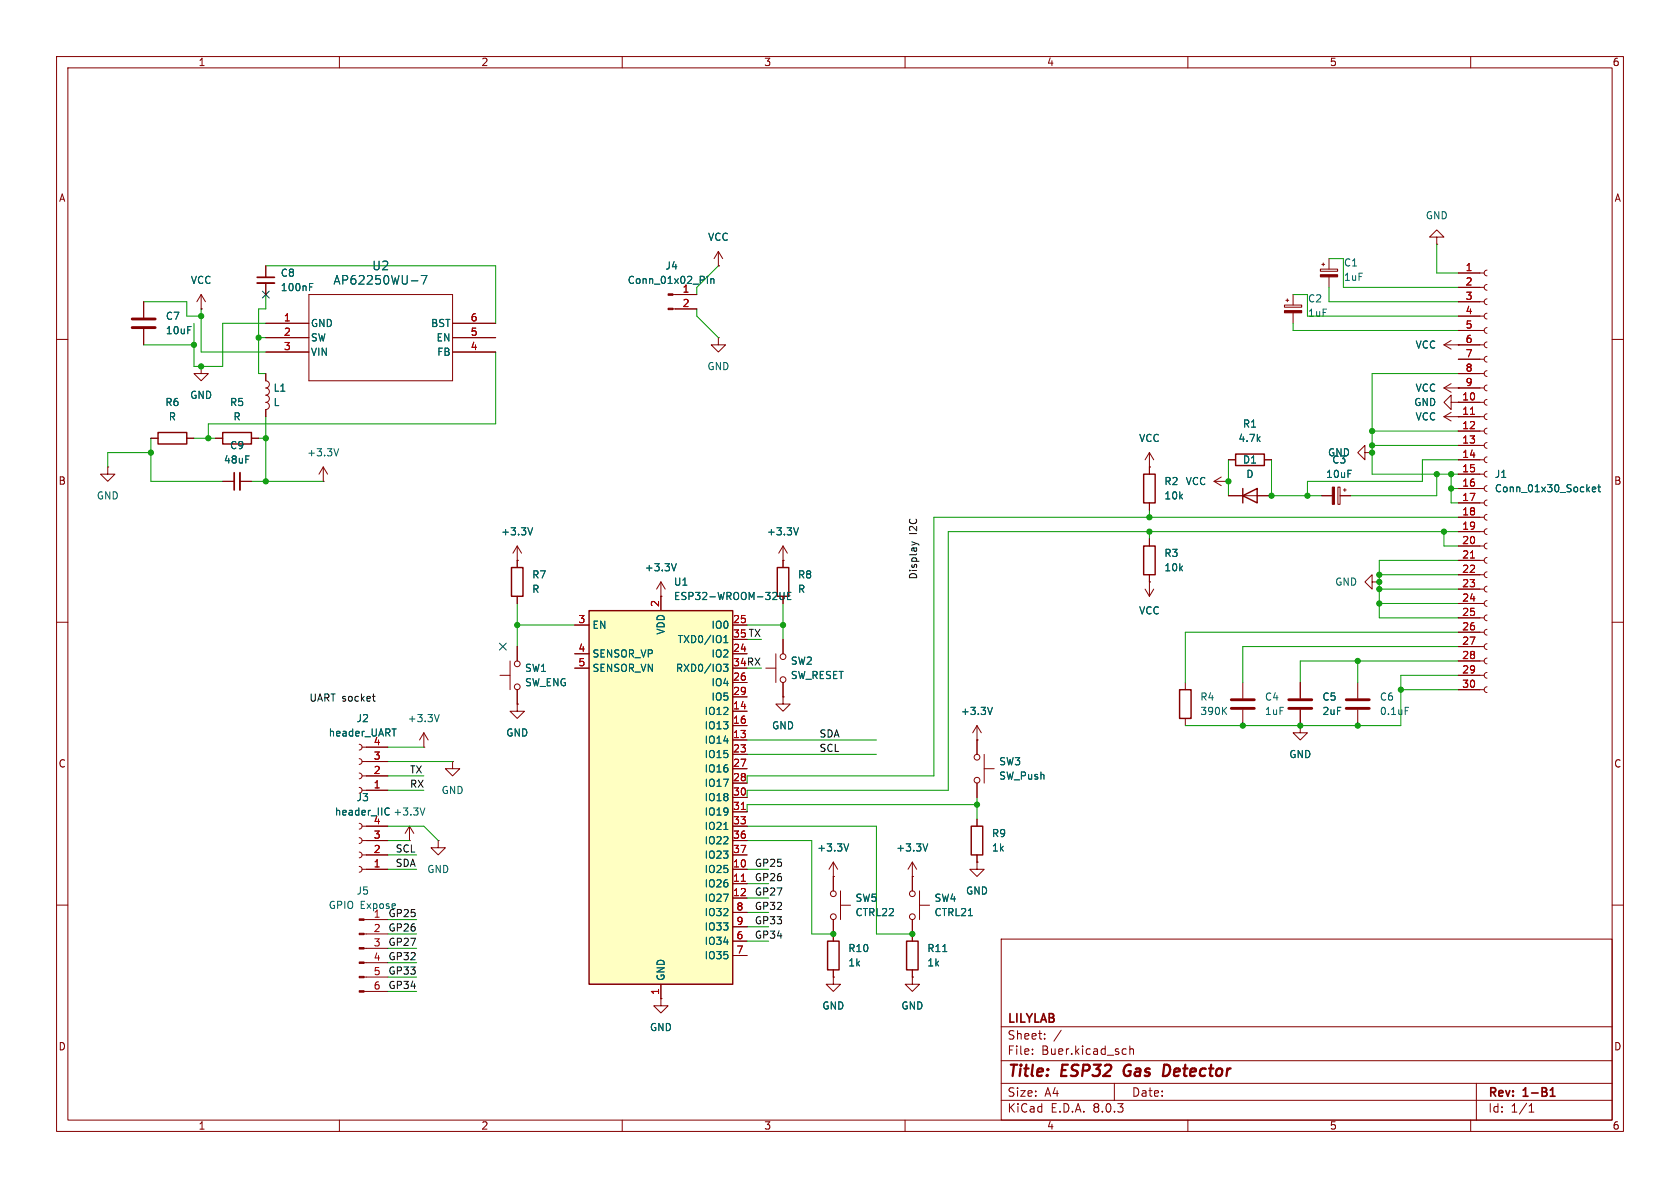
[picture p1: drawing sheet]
<svg xmlns="http://www.w3.org/2000/svg" width="297mm" height="210mm" viewBox="0 0 297 210" stroke-linecap="round" stroke-linejoin="round" font-family="sans-serif">
<g fill="none" stroke="#840000" stroke-width=".18">
<path d="M10 10h277v190h-277zM12 12h273v186h-273zM60 10v2M110 10v2M160 10v2M210 10v2M260 10v2M10 60h2M47 47v2M47 50v2.1M47 57.2h7.6M47 59.7h7.6"/>
<path d="M54.6 52.1h25.4v15.2h-25.4zM80 57.2h7.6M80 59.7h7.6M233.4 47.6h3.1v.4h-3.1zM233.7 46.7h.5M233.9 46.5v.5M234.9 45.7v1.9M234.9 48.9v1.9M257.8 58.4h4.6M257.8 55.9h4.6M257.8 53.3h4.6M257.8 50.8h4.6"/>
<path d="M257.8 48.3h4.6M262.9 57.9l-.4 .2-.1 .3 .1 .4 .4 .1M262.9 55.4l-.4 .1-.1 .4 .1 .3 .4 .2M262.9 52.8l-.4 .2-.1 .3 .1 .4 .4 .1M262.9 50.3l-.4 .1-.1 .4 .1 .4 .4 .1M262.9 47.8l-.4 .1-.1 .4 .1 .3 .4 .2M285 60h2M26.7 77.5h1.2M33 77.5h1.3M38.1 77.5h1.3M44.4 77.5h1.3M47 69.9a.64 .64 0 0 1 .6 .6 .64 .64 0 0 1-.6 .6 .63 .63 0 0 1 .6 .7 .63 .63 0 0 1-.6 .6v1.3"/>
<path d="M47 66v1.3a.64 .64 0 0 1 .6 .7 .64 .64 0 0 1-.6 .6 .63 .63 0 0 1 .6 .6 .63 .63 0 0 1-.6 .7M47 62.2h7.6M80 62.2h7.6M255.3 61l1.2 .7M255.3 61h7.1M255.3 73.7h7.1M255.3 68.6h7.1M255.3 68.6l1.2 .7M255.3 73.7l1.2 .7M256.5 60.2l-1.2 .8M256.5 67.8l-1.2 .8M256.5 72.9l-1.2 .8"/>
<path d="M257.8 61h.1M257.8 68.6h.1M257.8 73.7h.1M257.8 78.7h4.6M257.8 76.2h4.6M257.8 71.1h4.6M257.8 66h4.6M257.8 63.5h4.6M262.9 78.2l-.4 .2-.1 .3 .1 .4 .4 .1M262.9 75.7l-.4 .1-.1 .4 .1 .4 .4 .1M262.9 73.2l-.4 .1-.1 .4 .1 .3 .4 .2M262.9 70.6l-.4 .2-.1 .3 .1 .4 .4 .1"/>
<path d="M262.9 68.1l-.4 .1-.1 .4 .1 .3 .4 .2M262.9 65.5l-.4 .2-.1 .3 .1 .4 .4 .1M262.9 63l-.4 .1-.1 .4 .1 .4 .4 .1M262.9 60.5l-.4 .1-.1 .4 .1 .3 .4 .2M19 82.6v1.2h1.3l-1.3 1.3-1.2-1.3h1.2M19 82.6h.1M39.4 85.1h2M42.4 85.1h2M57.1 85.1h.1M57.1 82.6l-.7 1.2M57.1 82.6v2.5M57.1 82.6l.8 1.2"/>
<path d="M217.2 87.6h7.6M257.8 99.1h4.6M257.8 96.5h4.6M257.8 94h4.6M257.8 91.4h4.6M257.8 88.9h4.6M257.8 86.4h4.6M257.8 83.8h4.6M257.8 81.3h4.6M262.9 98.6l-.4 .1-.1 .4 .1 .3 .4 .2M262.9 96l-.4 .2-.1 .3 .1 .4 .4 .1M262.9 93.5l-.4 .1-.1 .4 .1 .3 .4 .2"/>
<path d="M262.9 90.9l-.4 .2-.1 .3 .1 .4 .4 .1M262.9 88.4l-.4 .1-.1 .4 .1 .4 .4 .1M262.9 85.9l-.4 .1-.1 .4 .1 .3 .4 .2M262.9 83.3l-.4 .2-.1 .3 .1 .4 .4 .1M262.9 80.8l-.4 .1-.1 .4 .1 .3 .4 .2M10 110h2M116.8 105.4h.1M116.8 102.9l-.7 1.2M116.8 102.9v2.5M116.8 102.9l.8 1.2M135.4 118.1h1.8M137.2 115.6v5.1"/>
<path d="M138.4 113v2.6M257.8 119.4h4.6M257.8 116.8h4.6M257.8 114.3h4.6M257.8 111.8h4.6M257.8 109.2h4.6M257.8 106.7h4.6M257.8 104.1h4.6M257.8 101.6h4.6M262.9 118.9l-.4 .1-.1 .4 .1 .3 .4 .2M262.9 116.3l-.4 .2-.1 .3 .1 .4 .4 .1M262.9 113.8l-.4 .1-.1 .4 .1 .4 .4 .1"/>
<path d="M262.9 111.3l-.4 .1-.1 .4 .1 .3 .4 .2M262.9 108.7l-.4 .2-.1 .3 .1 .4 .4 .1M262.9 106.2l-.4 .1-.1 .4 .1 .3 .4 .2M262.9 103.6l-.4 .2-.1 .3 .1 .4 .4 .1M262.9 101.1l-.4 .1-.1 .4 .1 .4 .4 .1M285 110h2M138.4 123.2v1.3h1.3l-1.3 1.2-1.2-1.2h1.2M138.4 123.2h.1M138.4 120.7v2.5M257.8 121.9h4.6M262.9 121.4l-.4 .2-.1 .3 .1 .4 .4 .1M10 160h2"/>
<path d="M285 160h2M116.8 176.5v1.3h1.3l-1.3 1.3-1.2-1.3h1.2M116.8 176.5h.1M147.3 172.7v1.3h1.3l-1.3 1.3-1.3-1.3h1.3M147.3 172.7h.1M161.3 172.7v1.3h1.3l-1.3 1.3-1.3-1.3h1.3M161.3 172.7h.1M177 166h108v32h-108zM60 198v2M110 198v2M160 198v2M177 194.5h108"/>
<path d="M177 191.5h108M177 187.5h108M177 181.5h108M182.5 186.3v.1M182.5 185.5v.1M184.7 183.6v.1M184.7 182.8v.1M187.6 182.1l-1.3 2M197 191.5v3M199 185.4l.1 .1M199.1 186.3l-.1 .1M199.7 184.9v1.5"/>
<path d="M199.7 185.5l.3-.1 .3 .1 .1 .9M210 198v2M260 198v2M261 191.5v6.5M270.3 196.6h.9M270.3 195.5l.4-.4v1.5"/>
<circle cx="138.4" cy="116.1" r=".51"/>
<circle cx="138.4" cy="120.1" r=".51"/>
</g>
<path d="M45.5 49h3M41.4 83.6v3M274.1 193.8h.8M274.2 192.6l.3-.3v1.5" fill="none" stroke="#840000" stroke-width=".3"/>
<path d="M198.9 188.5a1.27 1.27 0 0 0 0 1.6M206.6 188.3l-.8-.1-.2 2h.5l.5-.3" fill="none" stroke="#840000" stroke-width=".4"/>
<path d="M260 73.2h.7M260 98.6h.7" fill="none" stroke="#a90000" stroke-width=".18"/>
<path d="M54.7 50.7h.4M54.7 50.1h.6M72.7 49.6h1.2M74.5 48.7h1l-.7 1.5M59.9 79.3l-.5 1.3M119.6 99.6l-.5 1.3M281.5 86.5l.6-.1v-.2l-.4-.1-.2 .2 .1 .6h.5M282.5 86.1h.5M282.7 85.7v1.1l.3 .1" fill="none" stroke="#006464" stroke-width=".18"/>
<path d="M45.5 50h3M42.4 83.6v3" fill="none" stroke="#840000" stroke-width=".33"/>
<path d="M27.9 76.5h5.1v2h-5.1zM39.4 76.5h5v2h-5zM219.7 87.6l2.5-1.2v2.5zM219.7 86.4v2.5" fill="none" stroke="#840000" stroke-width=".25"/>
<path d="M233.4 48.6h3.1v.3h-3.1z" fill="#840000" stroke="#840000" stroke-width=".18"/>
<path d="M104.1 108h25.4v66h-25.4z" fill="#ffffc2"/>
<path d="M202.2 96.5h2v5.1h-2zM202.2 83.8h2v5.1h-2zM218.4 80.3h5.1v2h-5.1zM90.4 100.3h2.1v5.1h-2.1zM104.1 108h25.4v66h-25.4zM137.4 100.3h2v5.1h-2zM208.5 121.9h2.1v5.1h-2.1zM171.7 146.1h2v5h-2zM146.3 166.4h2v5.1h-2zM160.3 166.4h2v5.1h-2z" fill="none" stroke="#840000" stroke-width=".25"/>
<g fill="none" stroke="#840000" stroke-width=".18">
<path d="M25.4 53.3v2.8M25.4 58.2v2.8M35.6 54.6h.1M35.6 52.1l-.8 1.2M35.6 52.1v2.5M35.6 52.1l.7 1.2M47 57.2h7.6M47 59.7h7.6M47 47v2M47 50v2.1M80 57.2h7.6M80 59.7h7.6"/>
<path d="M119 54.6h4.2M119 52.1h4.2M127 59.7v1.3h1.3l-1.3 1.2-1.3-1.2h1.3M127 59.7h.1M127 47h.1M127 44.5l-.8 1.2M127 44.5v2.5M127 44.5l.8 1.2M227.1 53.9h3v.4h-3zM227.3 53.1h.5M227.6 52.8v.5M228.6 52.1v1.8"/>
<path d="M228.6 55.3v1.9M254 41.9h-1.3l1.3-1.3 1.3 1.3h-1.3v1.3M254 43.2h.1M257.8 48.3h3.8M257.8 50.8h3.8M257.8 53.3h3.8M257.8 55.9h3.8M257.8 58.4h3.8M26.7 77.5h1.2M33 77.5h1.3M35.6 64.8v1.2h1.2l-1.2 1.3-1.3-1.3h1.3M35.6 64.8h.1"/>
<path d="M38.1 77.5h1.3M44.4 77.5h1.3M47 62.2h7.6M47 66v1.3M47 72.4v1.3M80 62.2h7.6M256.5 71.1v-1.2l-1.2 1.2 1.2 1.3v-1.3h1.3M257.8 71.1h.1M257.8 68.6h.1M257.8 61h.1M257.8 73.7h.1M257.8 71.1h3.8"/>
<path d="M257.8 73.7h3.8M257.8 76.2h3.8M257.8 78.7h3.8M257.8 61h3.8M257.8 63.5h3.8M257.8 66h3.8M257.8 68.6h3.8M39.4 85.1h2M42.4 85.1h2M91.4 99.1h.1M91.4 96.5l-.7 1.3M91.4 96.5v3.8"/>
<path d="M91.4 96.5l.8 1.3M138.4 99.1h.1M138.4 96.5v3.8M138.4 96.5l-.7 1.3M138.4 96.5l.8 1.3M203.2 82.6h.1M203.2 80v3.8M203.2 88.9v1.3M203.2 95.3v1.2M203.2 80l-.8 1.3M203.2 80l.8 1.3M214.6 85.1l1.3 .8"/>
<path d="M214.6 85.1h2.6M215.9 84.3l-1.3 .8M217.2 85.1h.1M217.2 87.6h2.5M217.2 81.3h1.2M222.2 87.6h2.6M223.5 81.3h1.3M233.7 87.6h1.8M236.5 86.1h.4v3.1h-.4zM236.9 87.6h1.9M237.5 86.6h.5M237.7 86.4v.5"/>
<path d="M241.3 80v-1.3l-1.3 1.3 1.3 1.3v-1.3h1.3M242.6 80h.1M257.8 81.3h3.8M257.8 83.8h3.8M257.8 86.4h3.8M257.8 88.9h3.8M257.8 91.4h3.8M257.8 94h3.8M257.8 96.5h3.8M257.8 99.1h3.8M88.4 119.4h1.8M90.2 116.8v5.1"/>
<path d="M91.4 105.4v1.3M91.4 114.3v2.5M101.6 115.6h2.5M101.6 110.5h2.5M101.6 118.1h2.5M116.8 105.4h.1M116.8 105.4v2.6M129.5 115.6h2.6M129.5 110.5h2.6M138.4 105.4v1.3M138.4 113v2.6M202.4 104.1l.8 1.3"/>
<path d="M203.2 102.9h.1M203.2 101.6v3.8M204 104.1l-.8 1.3M242.6 102.9v-1.3l-1.3 1.3 1.3 1.2v-1.2h1.2M243.8 102.9h.1M257.8 119.4h3.8M257.8 101.6h3.8M257.8 104.1h3.8M257.8 106.7h3.8M257.8 109.2h3.8M257.8 111.8h3.8M257.8 114.3h3.8"/>
<path d="M257.8 116.8h3.8M63.5 131.6l.4 .1 .1 .4-.1 .3-.4 .2M63.5 134.1l.4 .2 .1 .3-.1 .4-.4 .1M63.5 136.7l.4 .1 .1 .4-.1 .3-.4 .2M63.5 139.2l.4 .1 .1 .4-.1 .4-.4 .1M64 132.1h4.6M64 134.6h4.6M64 137.2h4.6M64 139.7h4.6M74.9 132.1h.1M74.9 129.5l-.7 1.3M74.9 129.5v2.6"/>
<path d="M74.9 129.5l.8 1.3M80 134.6v1.3h1.3l-1.3 1.3-1.3-1.3h1.3M80 134.6h.1M91.4 124.5v1.2h1.3l-1.3 1.3-1.2-1.3h1.2M91.4 124.5h.1M91.4 121.9v2.6M129.5 130.8h2.6M129.5 125.7h2.6M129.5 128.3h2.6M129.5 133.4h2.6M129.5 120.7h2.6M129.5 135.9h2.6"/>
<path d="M129.5 138.4h2.6M129.5 123.2h2.6M138.4 123.2h.1M138.4 120.7v2.5M172.7 130.8h.1M172.7 128.3v5.1M172.7 138.4v2.6M172.7 128.3l-.7 1.2M172.7 128.3l.8 1.2M174 135.9h1.8M174 133.4v5M209.5 120.7v1.2"/>
<path d="M209.5 127v1.3M219.7 120.7v2.7M219.7 125.5v2.8M229.9 128.3v1.2h1.2l-1.2 1.3-1.3-1.3h1.3M229.9 128.3h.1M229.9 120.7v2.7M229.9 125.5v2.8M240 120.7v2.7M240 125.5v2.8M257.8 121.9h3.8M63.5 145.5l.4 .2 .1 .4-.1 .3-.4 .2M63.5 148.1l.4 .1 .1 .4-.1 .3-.4 .2"/>
<path d="M63.5 150.6l.4 .2 .1 .3-.1 .4-.4 .1M63.5 153.2l.4 .1 .1 .4-.1 .3-.4 .2M64 153.7h4.6M64 146.1h4.6M64 148.6h4.6M64 151.1h4.6M72.4 148.6h.1M72.4 146.1l-.8 1.2M72.4 146.1v2.5M72.4 146.1l.8 1.2M77.5 148.6v1.3h1.2l-1.2 1.2-1.3-1.2h1.3M77.5 148.6h.1"/>
<path d="M129.5 153.7h2.6M129.5 156.2h2.6M129.5 158.8h2.6M129.5 141h2.6M129.5 143.5h2.6M129.5 146.1h2.6M129.5 148.6h2.6M129.5 151.1h2.6M147.3 154.9h.1M147.3 152.4l-.7 1.3M147.3 152.4v5.1M147.3 152.4l.8 1.3"/>
<path d="M148.6 157.5v5.1M161.3 154.9h.1M161.3 152.4l-.8 1.3M161.3 152.4v5.1M161.3 152.4l.8 1.3M162.6 157.5v5.1M172.7 152.4v1.3h1.3l-1.3 1.2-1.3-1.2h1.3M172.7 152.4h.1M172.7 144.8v1.3M172.7 151.1v1.3M64.4 175.3h4.2M64.4 172.7h4.2"/>
<path d="M64.4 170.2h4.2M64.4 167.6h4.2M64.4 165.1h4.2M64.4 162.6h4.2M116.8 176.5h.1M116.8 174v2.5M129.5 166.4h2.6M129.5 168.9h2.6M129.5 161.3h2.6M129.5 163.8h2.6M147.3 172.7h.1M147.3 162.6v3.8"/>
<path d="M147.3 171.5v1.2M148.6 160h1.8M161.3 172.7h.1M161.3 162.6v3.8M161.3 171.5v1.2M162.6 160h1.7"/>
<circle cx="91.4" cy="117.3" r=".51"/>
<circle cx="91.4" cy="121.4" r=".51"/>
<circle cx="172.7" cy="133.9" r=".51"/>
<circle cx="172.7" cy="137.9" r=".51"/>
<circle cx="147.3" cy="158" r=".51"/>
<circle cx="161.3" cy="158" r=".51"/>
<circle cx="147.3" cy="162.1" r=".51"/>
<circle cx="161.3" cy="162.1" r=".51"/>
</g>
<path d="M260 73.2h.7M260 98.6h.7M131.1 155.8h.7M131.1 143.1h.7" fill="none" stroke="#a90000" stroke-width=".18"/>
<g fill="none" stroke="#006464" stroke-width=".18">
<path d="M54.7 50.7h.4M54.7 50.1h.6M72.7 49.6h1.2M74.5 48.7h1l-.7 1.5M125.1 48.8v.2M125.1 49.3v.8M125.7 49.3v.8M125.7 49.4l.2-.1h.3v.8M94.2 93.3l-.5 1.3M119.6 99.6l-.5 1.3M141.2 93.3l-.5 1.3M281.5 86.5l.6-.1v-.2l-.4-.1-.2 .2 .1 .6h.5"/>
<path d="M282.5 86.1h.5M282.7 85.7v1.1l.3 .1M127.9 117.4h.8l-.4 .5 .3 .1v.6l-.2 .1-.4-.1M128 113.6h.7M128 112.7l.3-.4v1.3M137.9 104.7v1l.2 .3 .4-.1 .1-.2v-1M139.2 105.3h.4M139.8 104.7h-.6v1.3h.6M69.3 128.8h.7M77.7 126.3l-.5 1.3M175.4 125l-.4 1.3M216.3 125.6l.6 .7"/>
<path d="M216.9 125l-.8 .8M248.4 125h.6M68.3 142.9l.3-.1 .2 .1M68.8 144l-.2 .1-.3-.1M75.1 142.8l-.4 1.3M128 146.6h.7M150 149.2l-.4 1.2M164 149.2l-.4 1.2M166.7 168.2h.7"/>
</g>
<g fill="#840000" stroke="#840000" stroke-width=".18">
<path d="M227.1 54.9h3v.4h-3z"/>
<path d="M235.5 86.1h.4v3.1h-.4z"/>
<path d="M63.5 175.1h.9v.3h-.9z"/>
<path d="M63.5 172.6h.9v.2h-.9z"/>
<path d="M63.5 170.1h.9v.2h-.9z"/>
<path d="M63.5 167.5h.9v.3h-.9z"/>
<path d="M63.5 165h.9v.2h-.9z"/>
<path d="M63.5 162.4h.9v.3h-.9z"/>
<path d="M118.1 54.5h.9v.2h-.9z"/>
<path d="M118.1 51.9h.9v.3h-.9z"/>
</g>
<path d="M23.4 57.9h4M23.4 56.4h4M217.7 125.2h4M217.7 123.7h4M227.8 125.2h4.1M227.8 123.7h4.1M238 125.2h4.1M238 123.7h4.1" fill="none" stroke="#840000" stroke-width=".51"/>
<path d="M161.2 95.8l.8 .3M162 96.1l-.8 .3M162 96.1l.3 .1M65.8 123.1h.5M66.1 123.9h.2" fill="none" stroke="#0f0f0f" stroke-width=".18"/>
<g fill="none" stroke="#009600" stroke-width=".18">
<path d="M25.4 53.3h7.6v2.6h2.6M34.3 57.2v7.6h5.1v-7.6h7.6M35.6 54.6v7.6h11.4M45.7 59.7h1.3M47 52.1v2.5h-1.3v11.4h1.3M47 47h40.6v10.2M123.2 54.6v1.3l3.8 3.8M127 47l-3.8 3.8v1.3M228.6 52.1h2.5v3.8h26.7M228.6 57.2v1.2h29.2M234.9 50.8v2.5h22.9M234.9 45.7h2.6v5.1h20.3"/>
<path d="M254 43.2v5.1h3.8M25.4 61h8.9M26.7 77.5v7.6h12.7M34.3 77.5h3.8M45.7 77.5h1.3M47 73.7v11.4M87.6 62.2v12.7h-50.8v2.6M242.6 78.7h15.2M242.6 76.2h15.2M257.8 66h-15.2v17.8h15.2M26.7 80h-7.7v2.6M44.4 85.1h12.7"/>
<path d="M203.2 90.2v1.2M203.2 94v1.3M217.2 81.3v6.3M224.8 81.3v6.3h8.9M254 83.8v3.8h-15.2M255.3 94v2.5h2.5M256.5 83.8v5.1h1.3M256.5 86.4h1.3M257.8 91.4h-92.7v45.8h-33v1.2M257.8 94h-90.2v45.7h-35.5v1.3M257.8 81.3h-6.3v3.8h-20.4v2.5M257.8 99.1h-14v10.1h14"/>
<path d="M91.4 110.5h10.2M91.4 106.7v7.6M132.1 110.5h6.3M138.4 106.7v6.3M240 116.8v3.9M243.8 104.1h14M243.8 101.6h14M243.8 106.7h14M257.8 119.4h-10.2v8.9h-38.1M257.8 114.3h-38.1v6.4M257.8 111.8h-48.3v8.9M257.8 116.8h-27.9v3.9"/>
<path d="M68.6 137.2h6.3M68.6 139.7h6.3M68.6 134.6h11.4M68.6 132.1h6.3M132.1 130.8h22.8M132.1 133.4h22.8M247.6 121.9h10.2M68.6 146.1h6.3l2.6 2.5M68.6 153.7h5.1M68.6 151.1h5.1M68.6 148.6h3.8M132.1 146.1h22.8v19h6.4"/>
<path d="M132.1 153.7h3.8M132.1 148.6h11.4v16.5h3.8M132.1 158.8h3.8M132.1 156.2h3.8M172.7 142.2h-40.6v1.3M172.7 141v3.8M68.6 162.6h5.1M68.6 167.6h5.1M68.6 170.2h5.1M68.6 172.7h5.1M68.6 175.3h5.1M68.6 165.1h5.1"/>
<path d="M132.1 166.4h3.8M132.1 161.3h3.8M132.1 163.8h3.8"/>
</g>
<path d="M46.4 51.5l1.2 1.2M47.6 51.5l-1.2 1.2M88.3 113.7l1.2 1.2M89.5 113.7l-1.2 1.2" fill="none" stroke="#000084" stroke-width=".18"/>
<g fill="#009600" stroke="#009600" stroke-width=".18">
<circle cx="138.4" cy="110.5" r=".46"/>
<circle cx="91.4" cy="110.5" r=".46"/>
<circle cx="26.7" cy="80" r=".46"/>
<circle cx="36.8" cy="77.5" r=".46"/>
<circle cx="35.6" cy="64.8" r=".46"/>
<circle cx="34.3" cy="61" r=".46"/>
<circle cx="147.3" cy="165.1" r=".46"/>
<circle cx="161.3" cy="165.1" r=".46"/>
<circle cx="47" cy="77.5" r=".46"/>
<circle cx="47" cy="85.1" r=".46"/>
<circle cx="35.6" cy="55.9" r=".46"/>
<circle cx="45.7" cy="59.7" r=".46"/>
<circle cx="256.5" cy="86.4" r=".46"/>
<circle cx="254" cy="83.8" r=".46"/>
<circle cx="256.5" cy="83.8" r=".46"/>
<circle cx="243.8" cy="101.6" r=".46"/>
<circle cx="255.3" cy="94" r=".46"/>
<circle cx="243.8" cy="104.1" r=".46"/>
<circle cx="243.8" cy="102.9" r=".46"/>
<circle cx="243.8" cy="106.7" r=".46"/>
<circle cx="240" cy="116.8" r=".46"/>
<circle cx="247.6" cy="121.9" r=".46"/>
<circle cx="240" cy="128.3" r=".46"/>
<circle cx="229.9" cy="128.3" r=".46"/>
<circle cx="217.2" cy="85.1" r=".46"/>
<circle cx="224.8" cy="87.6" r=".46"/>
<circle cx="231.1" cy="87.6" r=".46"/>
<circle cx="203.2" cy="94" r=".46"/>
<circle cx="203.2" cy="91.4" r=".46"/>
<circle cx="172.7" cy="142.2" r=".46"/>
<circle cx="219.7" cy="128.3" r=".46"/>
<circle cx="242.6" cy="78.7" r=".46"/>
<circle cx="242.6" cy="80" r=".46"/>
<circle cx="242.6" cy="76.2" r=".46"/>
</g>
<g font-size="2.8" fill="#840000">
<text x="178" y="190.9">Title:</text>
<text x="187.7" y="190.9">ESP32</text>
<text x="199.5" y="190.9">Gas</text>
<text x="207.3" y="190.9">Detector</text>
</g>
<g font-size="2.1" fill="#006464">
<text x="65.7" y="48">U2</text>
<text x="58.9" y="50.5">AP62250WU-7</text>
</g>
<g font-size="2.1" fill="#840000">
<text x="178" y="184">Sheet:</text>
<text x="178" y="181.2">LILYLAB</text>
<text x="178" y="186.7">File:</text>
<text x="184.1" y="186.7">Buer.kicad_sch</text>
<text x="178" y="196.9">KiCad</text>
<text x="178" y="194.1">Size:</text>
<text x="184.7" y="194.1">A4</text>
<text x="185.7" y="196.9">E.D.A.</text>
<text x="193.3" y="196.9">8.0.3</text>
<text x="200" y="194.1">Date:</text>
<text x="263" y="194.3">Rev:</text>
<text x="263" y="196.9">Id:</text>
<text x="267.1" y="196.9">1/1</text>
<text x="269.4" y="194.3">1-B1</text>
</g>
<g font-size="1.8" fill="#840000">
<text x="35" y="11.9">1</text>
<text x="85" y="11.9">2</text>
<text x="135" y="11.9">3</text>
<text x="185" y="11.9">4</text>
<text x="235" y="11.9">5</text>
<text x="285" y="11.9">6</text>
<text x="10.3" y="35.9">A</text>
<text x="285.3" y="35.9">A</text>
<text x="10.3" y="85.9">B</text>
<text x="285.3" y="85.9">B</text>
<text x="129.5" y="112.8">35 TX</text>
<text x="129.5" y="117.9">34 RX</text>
<text x="10.3" y="135.9">C</text>
<text x="285.3" y="135.9">C</text>
<text x="10.3" y="185.9">D</text>
<text x="285.3" y="185.9">D</text>
<text x="35" y="199.9">1</text>
<text x="85" y="199.9">2</text>
<text x="135" y="199.9">3</text>
<text x="185" y="199.9">4</text>
<text x="235" y="199.9">5</text>
<text x="285" y="199.9">6</text>
</g>
<g font-size="1.8" fill="#006464">
<text x="252" y="39">GND</text>
<text x="117.6" y="47.9">J4</text>
<text x="125.1" y="42.8">VCC</text>
<text x="237.5" y="47.3">C1</text>
<text x="33.6" y="50.4">VCC</text>
<text x="49.5" y="49.1">C8</text>
<text x="49.5" y="51.7">100nF</text>
<text x="110.9" y="50.4">Conn_01x02_Pin</text>
<text x="231.1" y="53.7">C2</text>
<text x="237.5" y="49.8">1uF</text>
<text x="29.2" y="56.7">C7</text>
<text x="29.2" y="59.3">10uF</text>
<text x="54.9" y="58">GND</text>
<text x="76.1" y="58">BST</text>
<text x="231.1" y="56.2">1uF</text>
<text x="54.9" y="60.6">SW</text>
<text x="54.9" y="63.1">VIN</text>
<text x="77.1" y="60.6">EN</text>
<text x="77.2" y="63.1">FB</text>
<text x="125" y="65.6">GND</text>
<text x="250.2" y="61.8">VCC</text>
<text x="29.1" y="72">R6</text>
<text x="33.5" y="70.7">GND</text>
<text x="40.6" y="72">R5</text>
<text x="48.3" y="72">L</text>
<text x="48.3" y="69.4">L1</text>
<text x="249.9" y="72">GND</text>
<text x="250.2" y="69.4">VCC</text>
<text x="29.7" y="74.5">R</text>
<text x="41.2" y="74.5">R</text>
<text x="219.6" y="75.8">R1</text>
<text x="250.2" y="74.5">VCC</text>
<text x="39.5" y="82.1">48uF</text>
<text x="40.6" y="79.6">C9</text>
<text x="54.2" y="80.9">+3.3V</text>
<text x="201.3" y="78.3">VCC</text>
<text x="218.9" y="78.3">4.7k</text>
<text x="219.6" y="82.1">D1</text>
<text x="234.7" y="80.9">GND</text>
<text x="235.4" y="82.1">C3</text>
<text x="17" y="88.5">GND</text>
<text x="205.7" y="86">R2</text>
<text x="205.7" y="88.5">10k</text>
<text x="209.5" y="86">VCC</text>
<text x="220.2" y="84.7">D</text>
<text x="234.3" y="84.7">10uF</text>
<text x="264.2" y="84.7">J1</text>
<text x="264.2" y="87.2">Conn_01x30_Socket</text>
<text x="88.5" y="94.8">+3.3V</text>
<text x="135.5" y="94.8">+3.3V</text>
<text x="113.9" y="101.2">+3.3V</text>
<text x="205.7" y="98.7">R3</text>
<text x="205.7" y="101.2">10k</text>
<text x="94" y="102.5">R7</text>
<text x="94" y="105">R</text>
<text x="119" y="103.7">U1</text>
<text x="119" y="106.3">ESP32-WROOM-32UE</text>
<text x="141" y="102.5">R8</text>
<text x="141" y="105">R</text>
<text x="235.9" y="103.7">GND</text>
<text x="104.6" y="111.4">EN</text>
<text x="117.7" y="112.3" transform="rotate(-90 117.7 112.3)">VDD</text>
<text x="119.7" y="113.9">TXD0/IO1</text>
<text x="125.7" y="111.4">IO0</text>
<text x="201.3" y="108.8">VCC</text>
<text x="92.7" y="119">SW1</text>
<text x="104.6" y="116.4">SENSOR_VP</text>
<text x="104.6" y="119">SENSOR_VN</text>
<text x="119.4" y="119">RXD0/IO3</text>
<text x="125.7" y="116.4">IO2</text>
<text x="139.7" y="117.7">SW2</text>
<text x="92.7" y="121.5">SW_ENG</text>
<text x="125.7" y="121.5">IO4</text>
<text x="125.7" y="124.1">IO5</text>
<text x="139.7" y="120.2">SW_RESET</text>
<text x="212.1" y="124.1">R4</text>
<text x="223.5" y="124.1">C4</text>
<text x="233.7" y="124.1">C5</text>
<text x="243.8" y="124.1">C6</text>
<text x="58" y="130.4">header_UART</text>
<text x="62.9" y="127.9">J2</text>
<text x="72" y="127.9">+3.3V</text>
<text x="89.4" y="130.4">GND</text>
<text x="124.5" y="131.7">IO14</text>
<text x="124.5" y="126.6">IO12</text>
<text x="124.5" y="129.1">IO13</text>
<text x="136.4" y="129.1">GND</text>
<text x="169.8" y="126.6">+3.3V</text>
<text x="212.1" y="126.6">390K</text>
<text x="223.5" y="126.6">1uF</text>
<text x="233.7" y="126.6">2uF</text>
<text x="243.8" y="126.6">0.1uF</text>
<text x="124.5" y="134.2">IO15</text>
<text x="124.5" y="136.8">IO16</text>
<text x="176.5" y="135.5">SW3</text>
<text x="227.8" y="134.2">GND</text>
<text x="62.9" y="141.8">J3</text>
<text x="78" y="140.6">GND</text>
<text x="124.5" y="139.3">IO17</text>
<text x="124.5" y="141.8">IO18</text>
<text x="176.5" y="138">SW_Push</text>
<text x="59.1" y="144.4">header_IIC</text>
<text x="69.4" y="144.4">+3.3V</text>
<text x="124.5" y="144.4">IO19</text>
<text x="124.5" y="146.9">IO21</text>
<text x="124.5" y="149.5">IO22</text>
<text x="175.3" y="148.2">R9</text>
<text x="75.4" y="154.5">GND</text>
<text x="124.5" y="154.5">IO25</text>
<text x="124.5" y="152">IO23</text>
<text x="144.4" y="150.7">+3.3V</text>
<text x="158.3" y="150.7">+3.3V</text>
<text x="175.3" y="150.7">1k</text>
<text x="58" y="160.9">GPIO Expose</text>
<text x="62.9" y="158.3">J5</text>
<text x="124.5" y="157.1">IO26</text>
<text x="124.5" y="159.6">IO27</text>
<text x="151.1" y="159.6">SW5</text>
<text x="165.1" y="159.6">SW4</text>
<text x="170.7" y="158.3">GND</text>
<text x="66" y="162.3">1</text>
<text x="124.5" y="167.2">IO34</text>
<text x="124.5" y="162.2">IO32</text>
<text x="124.5" y="164.7">IO33</text>
<text x="151.1" y="162.2">CTRL22</text>
<text x="165.1" y="162.2">CTRL21</text>
<text x="117.7" y="173.5" transform="rotate(-90 117.7 173.5)">GND</text>
<text x="124.5" y="169.8">IO35</text>
<text x="149.9" y="168.5">R10</text>
<text x="149.9" y="171">1k</text>
<text x="163.8" y="168.5">R11</text>
<text x="163.8" y="171">1k</text>
<text x="145.3" y="178.7">GND</text>
<text x="159.3" y="178.7">GND</text>
<text x="114.8" y="182.5">GND</text>
</g>
<g font-size="1.8" fill="#a90000">
<text x="120.6" y="51.8">1</text>
<text x="259" y="48">1</text>
<text x="259" y="50.5">2</text>
<text x="259" y="53.1">3</text>
<text x="50.1" y="56.9">1</text>
<text x="50.1" y="59.4">2</text>
<text x="83.1" y="59.4">5</text>
<text x="83.1" y="56.9">6</text>
<text x="120.6" y="54.4">2</text>
<text x="259" y="55.6">4</text>
<text x="259" y="58.2">5</text>
<text x="50.1" y="62">3</text>
<text x="83.1" y="62">4</text>
<text x="259" y="60.7">6</text>
<text x="259" y="63.2">7</text>
<text x="259" y="65.8">8</text>
<text x="258.4" y="70.9">10</text>
<text x="259" y="68.3">9</text>
<text x="258.4" y="73.4">11</text>
<text x="258.4" y="75.9">12</text>
<text x="258.4" y="78.5">13</text>
<text x="258.4" y="81">14</text>
<text x="258.4" y="83.6">15</text>
<text x="258.4" y="86.1">16</text>
<text x="258.4" y="88.6">17</text>
<text x="258.4" y="91.2">18</text>
<text x="258.4" y="93.7">19</text>
<text x="258.4" y="96.3">20</text>
<text x="258.4" y="98.8">21</text>
<text x="258.4" y="101.3">22</text>
<text x="116.6" y="107.4" transform="rotate(-90 116.6 107.4)">2</text>
<text x="258.4" y="103.9">23</text>
<text x="258.4" y="106.4">24</text>
<text x="102.2" y="110.2">3</text>
<text x="129.5" y="110.2">25</text>
<text x="129.5" y="112.8">35</text>
<text x="258.4" y="109">25</text>
<text x="258.4" y="111.5">26</text>
<text x="102.2" y="115.3">4</text>
<text x="102.2" y="117.9">5</text>
<text x="129.5" y="115.3">24</text>
<text x="129.5" y="117.9">34</text>
<text x="258.4" y="114">27</text>
<text x="258.4" y="116.6">28</text>
<text x="258.4" y="119.1">29</text>
<text x="129.5" y="125.5">14</text>
<text x="129.5" y="120.4">26</text>
<text x="129.5" y="122.9">29</text>
<text x="258.4" y="121.7">30</text>
<text x="66" y="131.8">4</text>
<text x="129.5" y="130.6">13</text>
<text x="129.5" y="128">16</text>
<text x="66" y="136.9">2</text>
<text x="66" y="134.4">3</text>
<text x="129.5" y="133.1">23</text>
<text x="129.5" y="135.6">27</text>
<text x="66" y="139.4">1</text>
<text x="129.5" y="138.2">28</text>
<text x="129.5" y="140.7">30</text>
<text x="129.5" y="143.3">31</text>
<text x="66" y="148.3">3</text>
<text x="66" y="145.8">4</text>
<text x="129.5" y="145.8">33</text>
<text x="129.5" y="148.3">36</text>
<text x="66" y="153.4">1</text>
<text x="66" y="150.9">2</text>
<text x="129.5" y="153.4">10</text>
<text x="129.5" y="156">11</text>
<text x="129.5" y="150.9">37</text>
<text x="129.5" y="158.5">12</text>
<text x="130.1" y="161">8</text>
<text x="66" y="164.8">2</text>
<text x="66" y="167.4">3</text>
<text x="130.1" y="166.1">6</text>
<text x="130.1" y="163.6">9</text>
<text x="66" y="169.9">4</text>
<text x="66" y="172.5">5</text>
<text x="130.1" y="168.7">7</text>
<text x="66" y="175">6</text>
<text x="116.6" y="176" transform="rotate(-90 116.6 176)">1</text>
</g>
<g font-size="1.8" fill="#0f0f0f">
<text x="162.2" y="94.5" transform="rotate(-90 162.2 94.5)">I2C</text>
<text x="162.2" y="102.5" transform="rotate(-90 162.2 102.5)">Display</text>
<text x="54.6" y="124.1">UART socket</text>
<text x="144.8" y="130.5">SDA</text>
<text x="72.4" y="136.8">TX</text>
<text x="144.8" y="133">SCL</text>
<text x="72.4" y="139.4">RX</text>
<text x="69.8" y="150.8">SCL</text>
<text x="69.8" y="153.3">SDA</text>
<text x="133.3" y="155.9">GP26</text>
<text x="133.3" y="153.3">GP25</text>
<text x="133.3" y="158.4">GP27</text>
<text x="133.3" y="160.9">GP32</text>
<text x="68.6" y="162.2">GP25</text>
<text x="68.6" y="167.3">GP27</text>
<text x="68.6" y="164.8">GP26</text>
<text x="133.3" y="166">GP34</text>
<text x="133.3" y="163.5">GP33</text>
<text x="68.6" y="172.4">GP33</text>
<text x="68.6" y="169.8">GP32</text>
<text x="68.6" y="174.9">GP34</text>
</g>
</svg>
